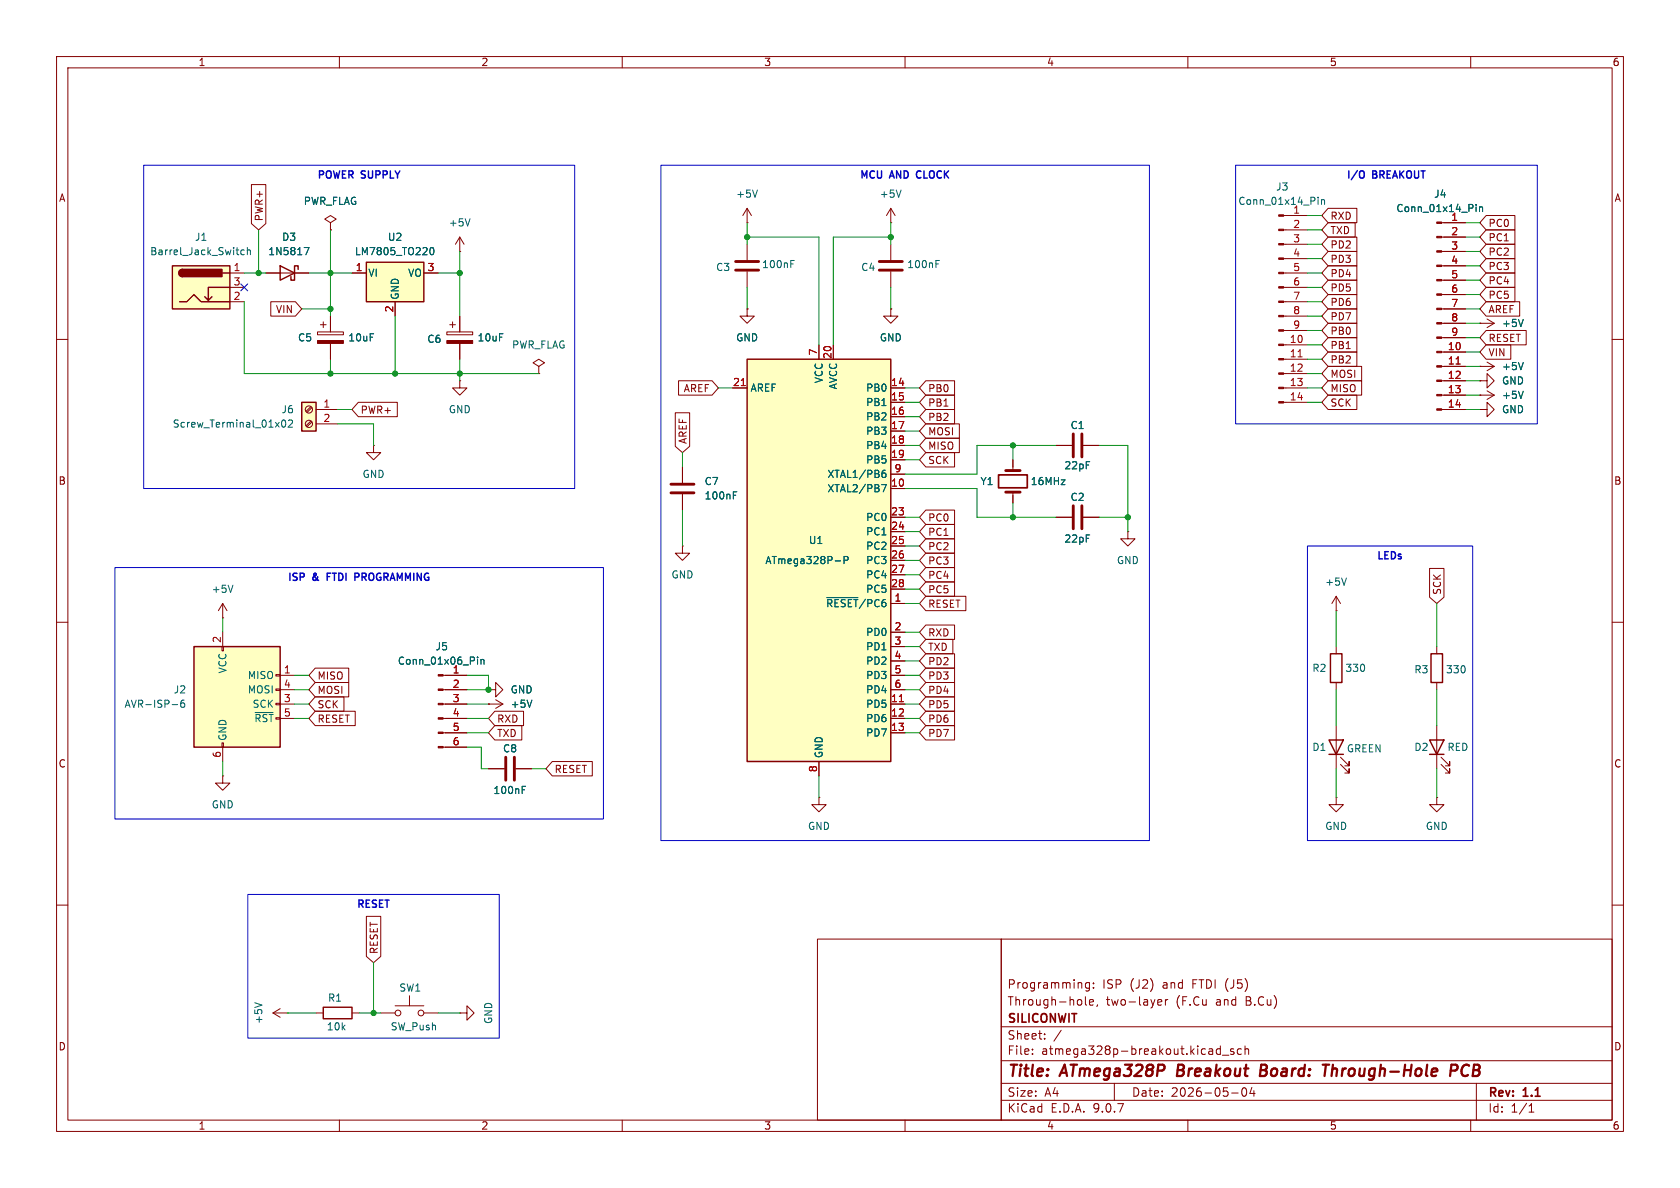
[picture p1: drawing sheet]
<svg xmlns="http://www.w3.org/2000/svg" width="297mm" height="210mm" viewBox="0 0 297 210" stroke-linecap="round" stroke-linejoin="round" font-family="sans-serif">
<g fill="none" stroke="#840000" stroke-width=".18">
<path d="M10 10h277v190h-277zM12 12h273v186h-273zM60 10v2M110 10v2M160 10v2M210 10v2M260 10v2M10 60h2M285 60h2M10 110h2M39.4 109.2h.1M39.4 106.7l-.8 1.3"/>
<path d="M39.4 106.7l.7 1.3M39.4 106.7v2.5M285 110h2M10 160h2M144.5 166h32.5v32h-32.5zM177 166h108v32h-108zM191.9 176.2v1.3l.2 .2M192.6 177.2l.7-.1-.1-.3-.4-.1-.2 .2 .1 .7h.5M192.6 173.7v1.2l-.3 .3-.3-.1M192.6 173.8l-.4-.1-.3 .3v.4l.1 .2h.6M193.3 174.6v.1M193.3 173.8v.1"/>
<path d="M194 177.6l-.1 .3M204.7 177.5l.2 .2 .4-.1M204.7 176.9l.2-.2h.3l.2 .2v.2l-.7 .1M206 176.7v1M206.5 176.7l-.3 .1-.2 .2M285 160h2M60 198v2M110 198v2M160 198v2M177 194.5h108M177 191.5h108M177 187.5h108"/>
<path d="M177 181.5h108M182.5 186.3v.1M182.5 185.5v.1M184.7 183.6v.1M184.7 182.8v.1M187.6 182.1l-1.3 2M197 191.5v3M210 198v2M215.7 184.9v1.5M215.7 185.5l-.4-.1-.3 .3v.4l.2 .2h.5M216.1 186.5h1.1M217.7 193.2h1.2"/>
<path d="M218.1 185.5l-.4-.1-.2 .2 .1 .2 .5 .2v.3h-.6M219.5 185.5l-.5-.1-.3 .3v.4l.2 .2h.6M219.7 192.4l.2-.1a.81 .81 0 0 1 .6 .6 .81 .81 0 0 1-.3 .8l-.2 .1a.81 .81 0 0 1-.3-1.4zM220.1 185.5l.2-.1 .4 .1v.9M220.1 184.9v1.5M221.3 192.2l-.3 1.1h.9M221.7 192.8v1M260 198v2M261 191.5v6.5M270.3 196.6h.9M270.3 195.5l.4-.4v1.5"/>
</g>
<path d="M208.3 188.2l-.2 2h.7M222.9 189.2h.6M223.5 189.2l.3 .1M223.6 188.2h-.6l-.3 2 1-.1M223.7 189.1l-.2 .1M233.8 188.2h1.2M234.4 188.2l-.2 2M235.6 188.2l-.2 2M235.8 188.9l-.3 .2M256.5 189.3h.7a.55 .55 0 0 0 .5-.5 .55 .55 0 0 0-.3-.6h-.8l-.3 2M258.9 188.3a1.11 1.11 0 0 0 0 1.9" fill="none" stroke="#840000" stroke-width=".4"/>
<path d="M41.2 103.4l-.4 1.3" fill="none" stroke="#006464" stroke-width=".18"/>
<path d="M132.1 63.5h25.4v71.1h-25.4z" fill="#ffffc2"/>
<path d="M49.5 47l2.6 1.3-2.6 1.2zM52.7 47.6v-.6h-.6v2.5h-.7v-.6M132.1 63.5h25.4v71.1h-25.4z" fill="none" stroke="#840000" stroke-width=".25"/>
<g fill="none" stroke="#840000" stroke-width=".18">
<path d="M226.9 38.1h4.2M47 48.3h7.6M56.1 58.7h4.6v.5h-4.6zM56.6 57.4h1.1M57.1 56.9v1M58.4 55.9v2.8M157.5 43.2v2.8M157.5 48v2.8M226.9 40.6h4.2M226.9 43.2h4.2M226.9 45.7h4.2M226.9 48.3h4.2"/>
<path d="M226.9 50.8h4.2M226.9 53.3h4.2M226.9 55.9h4.2M226.9 58.4h4.2M261.6 57.2h.1M261.6 57.2h2.6M262.9 56.4l1.3 .8M264.2 57.2l-1.3 .7M58.4 60.7v2.8M81.3 67.3v1.3h1.2l-1.2 1.3-1.3-1.3h1.3M81.3 67.3h.1M129.5 68.6h2.6"/>
<path d="M144.8 61v2.5M147.3 61v2.5M157.5 68.6h2.5M157.5 71.1h2.5M157.5 73.7h2.5M157.5 76.2h2.5M157.5 78.7h2.5M186.7 78.7h2.8M191.5 78.7h2.8M226.9 68.6h4.2M226.9 71.1h4.2M226.9 61h4.2"/>
<path d="M226.9 63.5h4.2M226.9 66h4.2M261.6 72.4h1.3v-1.3l1.3 1.3-1.3 1.3v-1.3M261.6 72.4h.1M261.6 64.8h.1M261.6 67.3h1.3v-1.3l1.3 1.3-1.3 1.3v-1.3M261.6 67.3h.1M261.6 69.9h.1M261.6 64.8h2.6M261.6 69.9h2.6M262.9 64l1.3 .8M262.9 69.1l1.3 .8"/>
<path d="M264.2 64.8l-1.3 .7M264.2 69.9l-1.3 .7M157.5 81.3h2.5M157.5 83.8h2.5M157.5 86.4h2.5M157.5 91.4h2.5M157.5 94h2.5M157.5 96.5h2.5M157.5 99.1h2.5M179.1 81.3v1.9M179.1 87v1.9M78.3 119.4h4.2"/>
<path d="M157.5 101.6h2.5M157.5 104.1h2.5M157.5 106.7h2.5M157.5 111.8h2.5M157.5 114.3h2.5M157.5 116.8h2.5M157.5 119.4h2.5M78.3 121.9h4.2M78.3 124.5h4.2M78.3 127h4.2M78.3 129.5h4.2M78.3 132.1h4.2"/>
<path d="M86.4 124.5h.1M86.4 121.9h1.2v-1.2l1.3 1.2-1.3 1.3v-1.3M86.4 121.9h.1M86.4 124.5h2.5M86.4 135.9h2.8M87.6 123.7l1.3 .8M88.9 124.5l-1.3 .7M91.2 135.9h2.8M144.8 134.6v2.6M157.5 121.9h2.5M157.5 124.5h2.5M157.5 127h2.5"/>
<path d="M157.5 129.5h2.5"/>
</g>
<path d="M131.1 68.2h.7M229.5 63.1h.7M159 124h.7" fill="none" stroke="#a90000" stroke-width=".18"/>
<g fill="none" stroke="#006464" stroke-width=".18">
<path d="M233 34.9v.1M233 35.3v.8M233.6 35.3v.8M233.6 35.4l.2-.1 .3 .1 .1 .7M53.8 43.8h.8l-.5 1.2M165.5 46.7h.4M165.5 46h.6M269.3 56.5l-.4 1.2M269.3 64.1l-.4 1.2M269.3 69.2l-.4 1.2M147.6 99.2h1M149.2 99h.6l.1-.2v-.3l-.7-.1v1.2"/>
<path d="M155.8 85.7h.9l-.6 1.2M156 83.7l.4-.1 .2 .3-.1 .4-.4 .1-.1-.1M156.5 83.1l-.4 .1-.1 .2M84.4 116.1v.2M84.4 116.6v.8M85 116.6v.8M85 116.7l.2-.1h.3l.1 .8M146.2 105.6h5.5M92.3 139.6h.4M92.3 139h.6M94 123.8l-.4 1.2"/>
</g>
<path d="M155.4 46.2h4.1M155.4 47.8h4.1M189.7 76.7v4.1M191.3 76.7v4.1M177.8 87h2.5M177.8 83.2h2.5M89.4 133.9v4M90.9 133.9v4" fill="none" stroke="#840000" stroke-width=".51"/>
<g fill="#840000" stroke="#840000" stroke-width=".18">
<path d="M226.1 38h.8v.2h-.8z"/>
<path d="M226.1 40.5h.8v.3h-.8z"/>
<path d="M226.1 43.1h.8v.2h-.8z"/>
<path d="M226.1 45.6h.8v.2h-.8z"/>
<path d="M226.1 48.1h.8v.3h-.8z"/>
<path d="M226.1 50.7h.8v.2h-.8z"/>
<path d="M226.1 53.2h.8v.3h-.8z"/>
<path d="M226.1 55.8h.8v.2h-.8z"/>
<path d="M226.1 58.3h.8v.2h-.8z"/>
<path d="M226.1 60.8h.8v.3h-.8z"/>
<path d="M226.1 63.4h.8v.2h-.8z"/>
<path d="M226.1 65.9h.8v.3h-.8z"/>
<path d="M226.1 68.5h.8v.2h-.8z"/>
<path d="M226.1 71h.8v.2h-.8z"/>
<path d="M56.1 60.2h4.6v.5h-4.6z"/>
<path d="M77.5 119.3h.8v.2h-.8z"/>
<path d="M77.5 121.8h.8v.2h-.8z"/>
<path d="M77.5 124.3h.8v.3h-.8z"/>
<path d="M77.5 126.9h.8v.2h-.8z"/>
<path d="M77.5 129.4h.8v.3h-.8z"/>
<path d="M77.5 132h.8v.2h-.8z"/>
</g>
<path d="M176.5 83.9h5.1v2.3h-5.1z" fill="none" stroke="#840000" stroke-width=".3"/>
<path d="M34.3 114.3h15.2v17.8h-15.2z" fill="#ffffc2"/>
<g fill="none" stroke="#840000" stroke-width=".18">
<path d="M58.4 39.4l1-.7-1-.6-1 .6 1 .7v1.2M254.9 39.4h4.2M58.4 40.6h.1M81.3 44.5h.1M81.3 41.9l-.8 1.3M81.3 41.9l.7 1.3M81.3 41.9v2.6M254.9 41.9h4.2M254.9 44.5h4.2M254.9 47h4.2M254.9 49.5h4.2M254.9 52.1h4.2"/>
<path d="M254.9 54.6h4.2M254.9 57.2h4.2M254.9 59.7h4.2M66 78.7v1.3h1.3l-1.3 1.3-1.2-1.3h1.2M66 78.7h.1M254.9 62.2h4.2M254.9 64.8h4.2M254.9 67.3h4.2M254.9 69.9h4.2M254.9 72.4h4.2M120.6 96.5v1.3h1.3l-1.3 1.3-1.2-1.3h1.2M120.6 96.5h.1"/>
<path d="M120.6 82.6v2.7M120.6 87.4v2.8M186.7 91.4h2.8M191.5 91.4h2.8M39.2 114.3h.3v.8h-.3zM39.4 111.8v2.5M48.8 119.3h.7v.2h-.7zM49.5 119.4h2.6M236.2 108h.1M236.2 105.4v2.6M236.2 114.3v1.3M236.2 105.4l-.7 1.3"/>
<path d="M236.2 105.4l.8 1.3M254 114.3v1.3M39.2 131.3h.3v.8h-.3zM39.4 137.2v1.2h1.2l-1.2 1.3-1.3-1.3h1.3M39.4 137.2h.1M39.4 132.1v2.5M48.8 121.8h.7v.2h-.7zM48.8 124.3h.7v.3h-.7zM49.5 121.9h2.6M49.5 124.5h2.6M49.5 127h2.6M236.2 120.7v1.2"/>
<path d="M236.2 128.3v7.6M237 135.1l1.5 1.6v-.8v.8h-.8M237 133.9l1.5 1.5v-.8v.8h-.8M254 120.7v1.2M254 128.3v7.6M254.8 135.1l1.5 1.6v-.8v.8h-.8M254.8 133.9l1.5 1.5v-.8v.8h-.8M144.8 141v1.2h1.2l-1.2 1.3-1.3-1.3h1.3M144.8 141h.1M236.2 141v1.2h1.3l-1.3 1.3-1.3-1.3h1.3M236.2 141h.1M254 141v1.2h1.3l-1.3 1.3-1.3-1.3h1.3"/>
<path d="M254 141h.1M48.3 179.1h2.5M48.3 179.1l1.2 .7M49.5 178.3l-1.2 .8M50.8 179.1h.1M55.9 179.1h1.2M62.2 179.1h1.3M67.3 179.1h2.5M69.8 177.8h5.1M72.4 176v1.8M74.9 179.1h2.6M81.3 179.1h1.2v1.2l1.3-1.2-1.3-1.3v1.3"/>
<path d="M81.3 179.1h.1"/>
<circle cx="70.4" cy="179.1" r=".51"/>
<circle cx="74.4" cy="179.1" r=".51"/>
</g>
<path d="M34.3 114.3h15.2v17.8h-15.2zM235.2 115.6h2v5.1h-2zM253 115.6h2v5.1h-2zM234.9 130.8h2.6l-1.3 2.6zM234.9 133.4h2.6M252.7 130.8h2.6l-1.3 2.6zM252.7 133.4h2.6M57.1 178.1h5.1v2h-5.1z" fill="none" stroke="#840000" stroke-width=".25"/>
<path d="M83.1 38.7l-.4 1.2M261 36.1v.2M261 36.6v.8M261.6 36.6v.8M261.6 36.7l.1-.1h.3l.1 .8M129.7 87.5h.4M129.7 86.9h.6M238 102.2l-.4 1.2M30.4 124.6h1M32.5 123.8h-.3a.86 .86 0 0 0 0 1.2l.4-.1 .1-.4-.3-.2h-.2l-.3 .2M45.1 126h3.2M45 177.3l1.3 .4" fill="none" stroke="#006464" stroke-width=".18"/>
<path d="M118.6 85.6h4.1M118.6 87.1h4.1M189.7 89.4v4.1M191.3 89.4v4.1" fill="none" stroke="#840000" stroke-width=".51"/>
<g fill="#840000" stroke="#840000" stroke-width=".18">
<path d="M254 39.2h.9v.3h-.9z"/>
<path d="M254 41.8h.9v.2h-.9z"/>
<path d="M254 44.3h.9v.3h-.9z"/>
<path d="M254 46.9h.9v.2h-.9z"/>
<path d="M254 49.4h.9v.3h-.9z"/>
<path d="M254 51.9h.9v.3h-.9z"/>
<path d="M254 54.5h.9v.2h-.9z"/>
<path d="M254 57h.9v.3h-.9z"/>
<path d="M254 59.6h.9v.2h-.9z"/>
<path d="M254 62.1h.9v.3h-.9z"/>
<path d="M254 64.6h.9v.3h-.9z"/>
<path d="M254 67.2h.9v.2h-.9z"/>
<path d="M254 69.7h.9v.3h-.9z"/>
<path d="M254 72.3h.9v.2h-.9z"/>
</g>
<path d="M257.4 64.4h.7" fill="none" stroke="#a90000" stroke-width=".18"/>
<path d="M30.5 47h10.1v7.6h-10.1z" fill="#ffffc2"/>
<path d="M30.5 47h10.1v7.6h-10.1zM31.7 53.3h1.3l1.3-1.2 1.3 1.2h5M32.3 47.6a.64 .64 0 0 0-.7 .7 .64 .64 0 0 0 .7 .6M37.5 52.5l-.7 .6M39.4 48.3h1.2M40.6 50.8h-3.8v2.3l-.6-.6" fill="none" stroke="#840000" stroke-width=".25"/>
<g fill="#840000" stroke="#840000" stroke-width=".25">
<path d="M31.8 47.8l.5-.2v1.3a.63 .63 0 0 1-.6-.4 .63 .63 0 0 1 .1-.7z"/>
<path d="M32.3 47.6h6.9v1.3h-6.9z"/>
</g>
<path d="M157.5 39.4h.1M157.5 36.8l-.8 1.3M157.5 36.8l.7 1.3M157.5 36.8v2.6M40.6 48.3h2.6M40.6 50.8h2.6M40.6 53.3h2.6M199.4 94v1.3h1.3l-1.3 1.2-1.3-1.2h1.3M199.4 94h.1" fill="none" stroke="#840000" stroke-width=".18"/>
<path d="M159.3 33.6l-.4 1.3M43.2 44.2h-.4l-.2 .2 .1 .6h.5M43.7 44.3l.2-.1h.3l.1 .8M43.7 43.8v1.2" fill="none" stroke="#006464" stroke-width=".18"/>
<path d="M53.3 71.1h2.6v5.1h-2.6z" fill="#ffffc2"/>
<path d="M53.3 71.1h2.6v5.1h-2.6z" fill="none" stroke="#840000" stroke-width=".25"/>
<g fill="none" stroke="#840000" stroke-width=".18">
<path d="M55 71.9l-.9 .8M55 74.4l-.9 .9M55.1 72.1l-.8 .8M55.1 74.6l-.8 .8M55.9 72.4h3.8M55.9 74.9h3.8"/>
<circle cx="54.6" cy="72.4" r=".63"/>
<circle cx="54.6" cy="74.9" r=".63"/>
</g>
<path d="M49.9 74.4l.2-.2a.68 .68 0 0 1 .4 .7 .68 .68 0 0 1-.4 .6l-.2-.1-.1-.4zM51 74.4l.5-.2 .2 .4-.8 .9h.8" fill="none" stroke="#006464" stroke-width=".18"/>
<path d="M64.8 46.4h10.1v6.9h-10.1z" fill="#ffffc2"/>
<path d="M64.8 46.4h10.1v6.9h-10.1z" fill="none" stroke="#840000" stroke-width=".25"/>
<g fill="none" stroke="#840000" stroke-width=".18">
<path d="M44.4 32.6h2.6v6.9l-1.3 1.1-1.3-1.1zM132.1 39.4h.1M132.1 36.8l-.8 1.3M132.1 36.8l.7 1.3M132.1 36.8v2.6M234.8 39.4h4.8v2.5h-4.8l-1.1-1.3zM234.8 36.8h5.1v2.6h-5.1l-1.1-1.3zM255.3 39.4h3.8M262.7 38.1h5.1v2.5h-5.1l-1.1-1.2zM47 48.3h2.5M47.9 53.3h4.3l1.1 1.3-1.1 1.3h-4.3zM52.1 48.3h2.5"/>
<path d="M58.4 40.6h.1M58.4 55.9v2.8M62.2 48.3h2.6M69.8 53.3v2.6M74.9 48.3h2.6M79 58.7h4.6v.5h-4.6zM79.5 57.4h1M80 56.9v1M81.3 55.9v2.8M132.1 54.6v1.3h1.2l-1.2 1.3-1.3-1.3h1.3M132.1 54.6h.1M132.1 43.2v2.8"/>
<path d="M132.1 48v2.8M157.5 54.6v1.3h1.2l-1.2 1.3-1.3-1.3h1.3M157.5 54.6h.1M234.8 59.7h5.1v2.5h-5.1l-1.1-1.2zM234.8 49.5h5.1v2.6h-5.1l-1.1-1.3zM234.8 57.1h5.1v2.6h-5.1l-1.1-1.3zM234.8 52.1h5.1v2.5h-5.1l-1.1-1.3zM234.8 54.6h5.1v2.6h-5.1l-1.1-1.3zM234.8 41.9h5.1v2.6h-5.1l-1.1-1.3zM234.8 44.4h5.1v2.6h-5.1l-1.1-1.3zM234.8 47h5.1v2.5h-5.1l-1.1-1.2zM255.3 41.9h3.8"/>
<path d="M255.3 44.5h3.8M255.3 47h3.8M255.3 49.5h3.8M255.3 52.1h3.8M255.3 54.6h3.8M255.3 57.2h3.8M255.3 59.7h3.8M261.6 57.2h.1M262.7 53.3h6v2.6h-6l-1.1-1.3zM262.7 45.7h5.1v2.6h-5.1l-1.1-1.3zM262.7 50.8h5.1v2.5h-5.1l-1.1-1.2zM262.7 43.2h5.1v2.5h-5.1l-1.1-1.2z"/>
<path d="M262.7 40.6h5.1v2.6h-5.1l-1.1-1.3zM262.7 58.4h7.1v2.6h-7.1l-1.1-1.3zM262.7 48.3h5.1v2.5h-5.1l-1.1-1.3zM58.4 60.7v2.8M63.3 71.1h6.9v2.6h-6.9l-1.1-1.3zM81.3 60.7v2.8M95.2 64.8l1.1-.7-1.1-.6-1 .6 1 .7v1.2M95.2 66h.1M119.4 73h2.5v5.9l-1.3 1.1-1.2-1.1zM120 67.3h5.9l1.1 1.3-1.1 1.3h-5.9zM129.5 68.6h2.6M144.8 61v2.5"/>
<path d="M147.3 61v2.5M157.5 68.6h2.5M157.5 71.1h2.5M157.5 73.7h2.5M157.5 76.2h2.5M157.5 78.7h2.5M163.7 67.3h5.1v2.6h-5.1l-1.1-1.3zM163.7 77.5h5.9v2.5h-5.9l-1.1-1.3zM163.7 74.9h5.9v2.6h-5.9l-1.1-1.3zM163.7 69.8h5.1v2.6h-5.1l-1.1-1.3zM163.7 72.4h5.1v2.5h-5.1l-1.1-1.2zM186.7 78.7h2.8"/>
<path d="M191.5 78.7h2.8M234.8 69.8h5.1v2.6h-5.1l-1.1-1.3zM234.8 67.3h5.9v2.6h-5.9l-1.1-1.3zM234.8 64.8h5.9v2.5h-5.9l-1.1-1.3zM234.8 62.2h5.1v2.6h-5.1l-1.1-1.3zM255.3 62.2h3.8M255.3 64.8h3.8M255.3 67.3h3.8M255.3 69.9h3.8M255.3 72.4h3.8M261.6 69.9h.1M261.6 67.3h.1"/>
<path d="M261.6 64.8h.1M261.6 72.4h.1M262.7 61h4.4v2.5h-4.4l-1.1-1.3zM120.6 82.6v2.7M120.6 87.4v2.8M157.5 81.3h2.5M157.5 83.8h2.5M157.5 86.4h2.5M157.5 91.4h2.5M157.5 94h2.5M157.5 96.5h2.5M157.5 99.1h2.5"/>
<path d="M163.7 97.8h5.1v2.5h-5.1l-1.1-1.2zM163.7 90.2h5.1v2.5h-5.1l-1.1-1.3zM163.7 80h5.1v2.6h-5.1l-1.1-1.3zM163.7 92.7h5.1v2.6h-5.1l-1.1-1.3zM163.7 95.2h5.1v2.6h-5.1l-1.1-1.3zM179.1 81.3v1.3M179.1 87.6v1.3M186.7 91.4h2.8M191.5 91.4h2.8M55.7 118.1h6v2.6h-6l-1.1-1.3zM78.7 119.4h3.8M157.5 101.6h2.5"/>
<path d="M157.5 104.1h2.5M157.5 106.7h2.5M157.5 111.8h2.5M157.5 114.3h2.5M157.5 116.8h2.5M157.5 119.4h2.5M163.7 100.3h5.1v2.6h-5.1l-1.1-1.3zM163.7 102.9h5.1v2.5h-5.1l-1.1-1.3zM163.7 115.6h5.1v2.5h-5.1l-1.1-1.3zM163.7 110.5h5.1v2.5h-5.1l-1.1-1.2zM163.7 113h4.8v2.6h-4.8l-1.1-1.3zM163.7 118.1h5.1v2.6h-5.1l-1.1-1.3z"/>
<path d="M163.7 105.4h7.1v2.6h-7.1l-1.1-1.3zM252.7 100.5h2.6v5.1l-1.3 1.1-1.3-1.1zM55.7 120.6h6v2.6h-6l-1.1-1.3zM55.7 123.2h5.1v2.5h-5.1l-1.1-1.2zM55.7 125.7h7.1v2.6h-7.1l-1.1-1.3zM78.7 121.9h3.8M78.7 124.5h3.8M78.7 127h3.8M78.7 129.5h3.8M78.7 132.1h3.8M86.4 121.9h.1M86.4 124.5h.1"/>
<path d="M86.4 135.9h2.8M87.5 128.3h4.8v2.5h-4.8l-1.1-1.3zM87.5 125.7h5.1v2.6h-5.1l-1.1-1.3zM91.2 135.9h2.8M97.6 134.6h7.1v2.6h-7.1l-1.1-1.3zM144.8 134.6v2.6M157.5 121.9h2.5M157.5 124.5h2.5M157.5 127h2.5M157.5 129.5h2.5M163.7 120.6h5.1v2.6h-5.1l-1.1-1.3zM163.7 125.7h5.1v2.6h-5.1l-1.1-1.3z"/>
<path d="M163.7 128.3h5.1v2.5h-5.1l-1.1-1.3zM163.7 123.2h5.1v2.5h-5.1l-1.1-1.2zM64.8 162h2.5v7.1l-1.3 1.1-1.2-1.1z"/>
</g>
<g fill="none" stroke="#006464" stroke-width=".18">
<path d="M133.9 33.6l-.4 1.3M261 36.1v.2M261 36.6v.8M261.6 36.6v.8M261.6 36.7l.1-.1h.3l.1 .8M53.8 43.8h.8l-.5 1.2M76.2 43.8h.1a.68 .68 0 0 1 .4 .6 .68 .68 0 0 1-.4 .6 .84 .84 0 0 1-.1-1.2zM139.8 46.7h.4M139.8 46h.6M269.3 56.5l-.4 1.2M269.3 69.2l-.4 1.2M269.3 64.1l-.4 1.2"/>
<path d="M129.7 87.5h.4M129.7 86.9h.6M147.6 99.2h1M149.2 99h.6l.1-.2v-.3l-.7-.1v1.2M155.8 85.7h.9l-.6 1.2M156 83.7l.4-.1 .2 .3-.1 .4-.4 .1-.1-.1M156.5 83.1l-.4 .1-.1 .2M84.4 116.1v.2M84.4 116.6v.8M85 116.6v.8M85 116.7l.2-.1h.3l.1 .8M146.2 105.6h5.5"/>
<path d="M92.3 139.6h.4M92.3 139h.6M94 123.8l-.4 1.2"/>
</g>
<path d="M79 60.2h4.6v.5h-4.6z" fill="#840000" stroke="#840000" stroke-width=".18"/>
<path d="M130 46.2h4.1M130 47.8h4.1" fill="none" stroke="#840000" stroke-width=".51"/>
<g fill="none" stroke="#009600" stroke-width=".18">
<path d="M132.1 39.4v3.8M157.5 39.4v3.8M231.1 38.1h2.6M259.1 39.4h2.5M43.2 53.3v12.7h52M43.2 48.3h3.8M45.7 40.6v7.7M53.3 54.6h5.1M54.6 48.3h7.6M58.4 40.6v15.3M69.8 55.9v10.1M77.5 48.3h3.8"/>
<path d="M81.3 44.5v11.4M132.1 41.9h12.7v19.1M132.1 50.8v3.8M157.5 50.8v3.8M157.5 41.9h-10.2v19.1M231.1 48.3h2.6M231.1 50.8h2.6M231.1 58.4h2.6M231.1 55.9h2.6M231.1 53.3h2.6M231.1 45.7h2.6M231.1 43.2h2.6"/>
<path d="M231.1 40.6h2.6M259.1 54.6h2.5M259.1 41.9h2.5M259.1 52.1h2.5M259.1 57.2h2.5M259.1 49.5h2.5M259.1 59.7h2.5M259.1 44.5h2.5M259.1 47h2.5M58.4 63.5v2.5M59.7 74.9h6.3v3.8M59.7 72.4h2.5"/>
<path d="M81.3 63.5v3.8M127 68.6h2.5M160 78.7h2.6M160 71.1h2.6M160 73.7h2.6M160 68.6h2.6M160 76.2h2.6M179.1 78.7v2.6M186.7 78.7h-14v5.1h-12.7M194.3 78.7h5.1v15.3M231.1 66h2.6M231.1 63.5h2.6"/>
<path d="M231.1 71.1h2.6M231.1 68.6h2.6M231.1 61h2.6M259.1 72.4h2.5M259.1 64.8h2.5M259.1 67.3h2.5M259.1 69.9h2.5M259.1 62.2h2.5M120.6 80v2.6M120.6 90.2v6.3M160 86.4h12.7v5h14M160 91.4h2.6"/>
<path d="M160 96.5h2.6M160 99.1h2.6M160 81.3h2.6M160 94h2.6M179.1 88.9v2.5M194.3 91.4h5.1M39.4 109.2v2.6M52.1 119.4h2.5M82.5 119.4h3.9v2.5h-3.9M160 119.4h2.6M160 111.8h2.6M160 114.3h2.6"/>
<path d="M160 116.8h2.6M160 106.7h2.6M160 104.1h2.6M160 101.6h2.6M236.2 108v6.3M254 106.7v7.6M39.4 134.6v2.6M52.1 121.9h2.5M52.1 127h2.5M52.1 124.5h2.5M82.5 127h3.9M82.5 124.5h3.9"/>
<path d="M82.5 132.1h2.6v3.8h1.3M82.5 129.5h3.9M94 135.9h2.5M144.8 137.2v3.8M160 121.9h2.6M160 127h2.6M160 124.5h2.6M160 129.5h2.6M236.2 121.9v6.4M236.2 135.9v5.1M254 121.9v6.4M254 135.9v5.1"/>
<path d="M50.8 179.1h5.1M63.5 179.1h3.8M66 170.2v8.9M77.5 179.1h3.8"/>
</g>
<path d="M42.6 50.2l1.2 1.2M43.8 50.2l-1.2 1.2" fill="none" stroke="#000084" stroke-width=".18"/>
<path d="M25.4 29.2h76.2v57.2h-76.2zM116.8 29.2h86.4v119.4h-86.4zM218.4 29.2h53.4v45.7h-53.4zM231.1 96.5h29.2v52.1h-29.2zM20.3 100.3h86.4v44.5h-86.4zM43.8 158.1h44.5v25.4h-44.5z" fill="none" stroke="#0000c2" stroke-width=".18"/>
<g fill="none" stroke="#0000c2" stroke-width=".25">
<path d="M57.1 30.3l-.6-.1v1.3M57.8 30.4l.2-.2 .5 .2M59 30.2l.3 1.3M60.1 30.2l-.3 1.3M61.1 30.2h-.6v1.3M62.4 30.3l-.7-.1v1.3M64.6 30.3l-.5-.1-.2 .1M65.1 30.2v1M65.9 30.2v1M67.1 30.3l-.6-.1v1.3M68.4 30.3l-.7-.1v1.3M69 30.2v1.3"/>
<path d="M69.8 30.2l.5 .7 .4-.7M152.4 31.5v-1.3l.4 .9 .4-.9v1.3M154.6 30.3l-.4-.1-.3 .2M155.1 30.2v1M155.8 30.2v1M157.2 31.5l.5-1.3 .4 1.3M159.2 30.2v1.3l-.7-1.3v1.3M160.4 30.4l-.6-.2v1.3M162.8 30.3l-.4-.1-.3 .2M163.3 30.2v1.3M164.4 30.4l.2-.2 .5 .2M166.4 30.3l-.3-.1-.3 .2"/>
<path d="M167 30.2v1.3M167.7 30.2l-.7 .7M238.5 30.2v1.3M240 30.1l-1.1 1.7M240.4 30.4l.2-.2a.43 .43 0 0 1 .6 .4v.5a.43 .43 0 0 1-.6 .4M243.3 30.3l-.6-.1v1.3M244.6 30.3l-.6-.1v1.3M245.8 30.2h-.6v1.3M246.2 31.5l.4-1.3 .4 1.3M247.5 30.2v1.3M248.2 30.2l-.7 .7M248.7 30.4l.3-.2 .5 .2"/>
<path d="M250.1 30.2v1M250.8 30.2v1M251.2 30.2h.7M251.6 30.2v1.3M243.8 97.5v1.3M245.4 97.5h-.6v1.3M246.6 97.7l-.6-.2v1.3M51.3 101.3v1.3M52.5 101.4l-.5-.1-.1 .2M53.7 101.5l-.6-.2v1.3M55.5 101.5l.2-.2 .2 .2M58.5 101.3h-.7v1.3"/>
<path d="M58.8 101.3h.7M59.1 101.3v1.3M60.5 101.5l-.6-.2v1.3M61.2 101.3v1.3M62.7 102h.5M63.4 101.5l-.7-.2v1.3M64.7 101.5l-.7-.2v1.3M65.3 101.5l.2-.2 .5 .2M67.3 101.4l-.3-.1-.3 .2M68.5 101.5l-.6-.2v1.3M69 102.6l.4-1.3 .4 1.3M70.2 102.6v-1.3l.5 .9 .4-.9v1.3"/>
<path d="M71.7 102.6v-1.3l.4 .9 .4-.9v1.3M73.1 101.3v1.3M74.5 101.3v1.3l-.7-1.3v1.3M75.7 101.4l-.3-.1-.3 .2M64.1 159.2l-.6-.1v1.3M65.3 159.1h-.6v1.3M66.6 159.2l-.5-.1-.2 .1M67.7 159.1h-.6v1.3M68.1 159.1h.7M68.4 159.1v1.3"/>
</g>
<path d="M131.1 68.2h.7M257.4 64.4h.7M159 124h.7" fill="none" stroke="#a90000" stroke-width=".18"/>
<g fill="#009600" stroke="#009600" stroke-width=".18">
<circle cx="199.4" cy="91.4" r=".46"/>
<circle cx="179.1" cy="78.7" r=".46"/>
<circle cx="179.1" cy="91.4" r=".46"/>
<circle cx="157.5" cy="41.9" r=".46"/>
<circle cx="132.1" cy="41.9" r=".46"/>
<circle cx="45.7" cy="48.3" r=".46"/>
<circle cx="58.4" cy="54.6" r=".46"/>
<circle cx="58.4" cy="48.3" r=".46"/>
<circle cx="66" cy="179.1" r=".46"/>
<circle cx="86.4" cy="121.9" r=".46"/>
<circle cx="69.8" cy="66" r=".46"/>
<circle cx="58.4" cy="66" r=".46"/>
<circle cx="81.3" cy="48.3" r=".46"/>
<circle cx="81.3" cy="66" r=".46"/>
</g>
<g font-size="2.8" fill="#840000">
<text x="178" y="190.9">Title:</text>
<text x="187.7" y="190.9">ATmega328P</text>
<text x="208.9" y="190.9">Breakout</text>
<text x="224.4" y="190.9">Board:</text>
<text x="236.3" y="190.9">Through-Hole</text>
<text x="259.6" y="190.9">PCB</text>
</g>
<g font-size="2.1" fill="#840000">
<text x="178" y="178">Through-hole,</text>
<text x="178" y="175">Programming:</text>
<text x="194.9" y="175">ISP</text>
<text x="195.5" y="178">two-layer</text>
<text x="199.8" y="175">(J2)</text>
<text x="205.7" y="175">and</text>
<text x="208" y="178">(F.Cu</text>
<text x="211.1" y="175">FTDI (J5)</text>
<text x="215.1" y="178">and</text>
<text x="220.5" y="178">B.Cu)</text>
<text x="178" y="184">Sheet:</text>
<text x="178" y="181.2">SILICONWIT</text>
<text x="178" y="186.7">File:</text>
<text x="184.1" y="186.7">atmega328p-breakout.kicad_sch</text>
<text x="178" y="196.9">KiCad</text>
<text x="178" y="194.1">Size:</text>
<text x="184.7" y="194.1">A4</text>
<text x="185.7" y="196.9">E.D.A.</text>
<text x="193.3" y="196.9">9.0.7</text>
<text x="200" y="194.1">Date:</text>
<text x="207" y="194.1">2026-05-04</text>
<text x="263" y="194.3">Rev:</text>
<text x="263" y="196.9">Id:</text>
<text x="267.1" y="196.9">1/1</text>
<text x="269.4" y="194.3">1.1</text>
</g>
<g font-size="1.8" fill="#840000">
<text x="35" y="11.9">1</text>
<text x="85" y="11.9">2</text>
<text x="135" y="11.9">3</text>
<text x="185" y="11.9">4</text>
<text x="235" y="11.9">5</text>
<text x="285" y="11.9">6</text>
<text x="10.3" y="35.9">A</text>
<text x="285.3" y="35.9">A</text>
<text x="46.7" y="39.2" transform="rotate(-90 46.7 39.2)">PWR+</text>
<text x="235.1" y="41.6">TXD</text>
<text x="235.1" y="39.1">RXD</text>
<text x="263" y="40.3">PC0</text>
<text x="235.1" y="44.1">PD2</text>
<text x="235.1" y="46.7">PD3</text>
<text x="263" y="47.9">PC3</text>
<text x="263" y="45.4">PC2</text>
<text x="263" y="42.9">PC1</text>
<text x="235.1" y="51.8">PD5</text>
<text x="235.1" y="49.2">PD4</text>
<text x="263" y="53">PC5</text>
<text x="263" y="50.5">PC4</text>
<text x="48.7" y="55.6">VIN</text>
<text x="235.1" y="59.4">PB0</text>
<text x="235.1" y="54.3">PD6</text>
<text x="235.1" y="56.8">PD7</text>
<text x="263" y="55.6">AREF</text>
<text x="235.1" y="61.9">PB1</text>
<text x="235.1" y="64.5">PB2</text>
<text x="263" y="60.6">RESET</text>
<text x="263" y="63.2">VIN</text>
<text x="120.8" y="69.5">AREF</text>
<text x="164" y="69.5">PB0</text>
<text x="235.1" y="69.5">MISO</text>
<text x="235.1" y="67">MOSI</text>
<text x="63.7" y="73.3">PWR+</text>
<text x="164" y="77.2">MOSI</text>
<text x="164" y="72.1">PB1</text>
<text x="164" y="74.6">PB2</text>
<text x="235.1" y="72.1">SCK</text>
<text x="121.6" y="78.6" transform="rotate(-90 121.6 78.6)">AREF</text>
<text x="164" y="79.7">MISO</text>
<text x="164" y="82.2">SCK</text>
<text x="10.3" y="85.9">B</text>
<text x="285.3" y="85.9">B</text>
<text x="164" y="92.4">PC0</text>
<text x="164" y="94.9">PC1</text>
<text x="164" y="100">PC3</text>
<text x="164" y="97.5">PC2</text>
<text x="164" y="102.6">PC4</text>
<text x="164" y="105.1">PC5</text>
<text x="164" y="107.6">RESET</text>
<text x="255" y="105.3" transform="rotate(-90 255 105.3)">SCK</text>
<text x="164" y="112.7">RXD</text>
<text x="164" y="117.8">PD2</text>
<text x="164" y="115.3">TXD</text>
<text x="56" y="122.9">MOSI</text>
<text x="56" y="120.3">MISO</text>
<text x="56" y="125.4">SCK</text>
<text x="164" y="122.9">PD4</text>
<text x="164" y="120.3">PD3</text>
<text x="164" y="125.4">PD5</text>
<text x="56" y="128">RESET</text>
<text x="87.8" y="130.5">TXD</text>
<text x="87.8" y="128">RXD</text>
<text x="164" y="128">PD6</text>
<text x="164" y="130.5">PD7</text>
<text x="10.3" y="135.9">C</text>
<text x="97.9" y="136.8">RESET</text>
<text x="285.3" y="135.9">C</text>
<text x="67" y="168.8" transform="rotate(-90 67 168.8)">RESET</text>
<text x="10.3" y="185.9">D</text>
<text x="285.3" y="185.9">D</text>
<text x="35" y="199.9">1</text>
<text x="85" y="199.9">2</text>
<text x="135" y="199.9">3</text>
<text x="185" y="199.9">4</text>
<text x="235" y="199.9">5</text>
<text x="285" y="199.9">6</text>
</g>
<g font-size="1.8" fill="#0000c2">
<text x="55.9" y="32.2">POWER</text>
<text x="63.9" y="32.2">SUPPLY</text>
<text x="151.8" y="32.2">MCU</text>
<text x="157.4" y="32.2">AND</text>
<text x="162.5" y="32.2">CLOCK</text>
<text x="237.9" y="32.2">I/O</text>
<text x="242.6" y="32.2">BREAKOUT</text>
<text x="243.3" y="99.5">LEDs</text>
<text x="50.7" y="103.3">ISP</text>
<text x="55.3" y="103.3">&amp;</text>
<text x="58.3" y="103.3">FTDI</text>
<text x="63.7" y="103.3">PROGRAMMING</text>
<text x="62.9" y="161.1">RESET</text>
</g>
<g font-size="1.8" fill="#006464">
<text x="130" y="35.2">+5V</text>
<text x="155.4" y="35.2">+5V</text>
<text x="225.5" y="33.9">J3</text>
<text x="253.4" y="35.2">J4</text>
<text x="53.6" y="36.4">PWR_FLAG</text>
<text x="79.2" y="40.2">+5V</text>
<text x="218.8" y="36.4">Conn_01x14_Pin</text>
<text x="228.5" y="37.8">1</text>
<text x="246.8" y="37.7">Conn_01x14_Pin</text>
<text x="26.4" y="45.3">Barrel_Jack_Switch</text>
<text x="34.4" y="42.8">J1</text>
<text x="47.3" y="45.3">1N5817</text>
<text x="49.8" y="42.8">D3</text>
<text x="62.6" y="45.3">LM7805_TO220</text>
<text x="68.5" y="42.8">U2</text>
<text x="134.6" y="47.6">100nF</text>
<text x="160.3" y="47.6">100nF</text>
<text x="65" y="49.1">VI</text>
<text x="70.7" y="53.1" transform="rotate(-90 70.7 53.1)">GND</text>
<text x="72.1" y="49.1">VO</text>
<text x="126.5" y="48.1">C3</text>
<text x="152.2" y="48.1">C4</text>
<text x="265.4" y="58">+5V</text>
<text x="52.6" y="60.6">C5</text>
<text x="61.5" y="60.6">10uF</text>
<text x="75.4" y="60.8">C6</text>
<text x="84.3" y="60.6">10uF</text>
<text x="90.4" y="61.8">PWR_FLAG</text>
<text x="130" y="60.6">GND</text>
<text x="155.4" y="60.6">GND</text>
<text x="265.4" y="65.6">+5V</text>
<text x="132.6" y="69.4">AREF</text>
<text x="145.6" y="67.8" transform="rotate(-90 145.6 67.8)">VCC</text>
<text x="148.2" y="68.9" transform="rotate(-90 148.2 68.9)">AVCC</text>
<text x="153" y="69.4">PB0</text>
<text x="153" y="72">PB1</text>
<text x="265.4" y="68.2">GND</text>
<text x="265.4" y="70.7">+5V</text>
<text x="30.4" y="75.8">Screw_Terminal_01x02</text>
<text x="49.7" y="73.3">J6</text>
<text x="79.2" y="73.3">GND</text>
<text x="153" y="74.5">PB2</text>
<text x="153" y="77.1">PB3</text>
<text x="189.2" y="76">C1</text>
<text x="265.4" y="73.3">GND</text>
<text x="153" y="79.6">PB4</text>
<text x="153" y="82.1">PB5</text>
<text x="188.1" y="83.2">22pF</text>
<text x="64" y="84.7">GND</text>
<text x="124.5" y="86">C7</text>
<text x="124.5" y="88.5">100nF</text>
<text x="146.2" y="84.7">XTAL1/PB6</text>
<text x="146.2" y="87.2">XTAL2/PB7</text>
<text x="173.2" y="86">Y1</text>
<text x="182.1" y="86">16MHz</text>
<text x="189.2" y="88.7">C2</text>
<text x="153" y="92.3">PC0</text>
<text x="153" y="94.8">PC1</text>
<text x="135.2" y="99.9">ATmega328P-P</text>
<text x="142.9" y="96.4">U1</text>
<text x="153" y="97.4">PC2</text>
<text x="153" y="99.9">PC3</text>
<text x="188.1" y="96.1">22pF</text>
<text x="197.4" y="99.9">GND</text>
<text x="37.3" y="105">+5V</text>
<text x="118.6" y="102.5">GND</text>
<text x="145.9" y="107.5">~{RESET}/PC6</text>
<text x="153" y="102.5">PC4</text>
<text x="153" y="105">PC5</text>
<text x="234.2" y="103.7">+5V</text>
<text x="153" y="112.6">PD0</text>
<text x="40.2" y="119.1" transform="rotate(-90 40.2 119.1)">VCC</text>
<text x="70.2" y="117.7">Conn_01x06_Pin</text>
<text x="76.9" y="115.2">J5</text>
<text x="153" y="115.2">PD1</text>
<text x="153" y="117.7">PD2</text>
<text x="231.9" y="119">R2</text>
<text x="237.8" y="119">330</text>
<text x="249.9" y="119.2">R3</text>
<text x="255.5" y="119.2">330</text>
<text x="21.9" y="125.3">AVR-ISP-6</text>
<text x="30.6" y="122.8">J2</text>
<text x="43.7" y="120.2">MISO</text>
<text x="43.7" y="122.8">MOSI</text>
<text x="44.6" y="125.3">SCK</text>
<text x="90.2" y="125.3">+5V</text>
<text x="90.2" y="122.8">GND</text>
<text x="153" y="120.2">PD3</text>
<text x="153" y="122.8">PD4</text>
<text x="153" y="125.3">PD5</text>
<text x="40.2" y="131.1" transform="rotate(-90 40.2 131.1)">GND</text>
<text x="44.9" y="127.9">~{RST}</text>
<text x="153" y="127.9">PD6</text>
<text x="153" y="130.4">PD7</text>
<text x="88.8" y="133.2">C8</text>
<text x="145.6" y="134.1" transform="rotate(-90 145.6 134.1)">GND</text>
<text x="231.9" y="132.9">D1</text>
<text x="238" y="133.2">GREEN</text>
<text x="249.9" y="132.9">D2</text>
<text x="255.8" y="132.9">RED</text>
<text x="37.3" y="143.1">GND</text>
<text x="87.1" y="140.6">100nF</text>
<text x="142.7" y="146.9">GND</text>
<text x="234.2" y="146.9">GND</text>
<text x="252" y="146.9">GND</text>
<text x="57.9" y="177.3">R1</text>
<text x="70.5" y="175.5">SW1</text>
<text x="46.6" y="181.1" transform="rotate(-90 46.6 181.1)">+5V</text>
<text x="57.7" y="182.3">10k</text>
<text x="69" y="182.3">SW_Push</text>
<text x="87.2" y="181.1" transform="rotate(-90 87.2 181.1)">GND</text>
</g>
<g font-size="1.8" fill="#a90000">
<text x="228.5" y="40.4">2</text>
<text x="256.5" y="39.1">1</text>
<text x="256.5" y="41.7">2</text>
<text x="228.5" y="42.9">3</text>
<text x="228.5" y="45.5">4</text>
<text x="256.5" y="44.2">3</text>
<text x="256.5" y="46.7">4</text>
<text x="41.2" y="48">1</text>
<text x="41.2" y="50.5">3</text>
<text x="41.2" y="53.1">2</text>
<text x="62.8" y="48">1</text>
<text x="75.5" y="48">3</text>
<text x="228.5" y="48">5</text>
<text x="228.5" y="50.5">6</text>
<text x="228.5" y="53.1">7</text>
<text x="256.5" y="49.3">5</text>
<text x="256.5" y="51.8">6</text>
<text x="69.6" y="55.3" transform="rotate(-90 69.6 55.3)">2</text>
<text x="228.5" y="55.6">8</text>
<text x="228.5" y="58.2">9</text>
<text x="256.5" y="54.4">7</text>
<text x="256.5" y="56.9">8</text>
<text x="256.5" y="59.4">9</text>
<text x="144.5" y="62.9" transform="rotate(-90 144.5 62.9)">7</text>
<text x="147.1" y="63.5" transform="rotate(-90 147.1 63.5)">20</text>
<text x="227.9" y="60.7">10</text>
<text x="227.9" y="63.2">11</text>
<text x="227.9" y="65.8">12</text>
<text x="255.9" y="62">10</text>
<text x="255.9" y="64.5">11</text>
<text x="129.5" y="68.3">21</text>
<text x="157.4" y="68.3">14</text>
<text x="157.4" y="70.9">15</text>
<text x="227.9" y="68.3">13</text>
<text x="227.9" y="70.9">14</text>
<text x="255.9" y="67.1">12</text>
<text x="255.9" y="69.6">13</text>
<text x="57.1" y="72.1">1</text>
<text x="57.1" y="74.7">2</text>
<text x="157.4" y="73.4">16</text>
<text x="157.4" y="75.9">17</text>
<text x="255.9" y="72.1">14</text>
<text x="157.4" y="78.5">18</text>
<text x="157.4" y="81">19</text>
<text x="158" y="83.6">9</text>
<text x="157.4" y="86.1">10</text>
<text x="157.4" y="91.2">23</text>
<text x="157.4" y="93.7">24</text>
<text x="157.4" y="96.3">25</text>
<text x="157.4" y="98.8">26</text>
<text x="157.4" y="101.3">27</text>
<text x="157.4" y="103.9">28</text>
<text x="158" y="106.4">1</text>
<text x="39.1" y="113.7" transform="rotate(-90 39.1 113.7)">2</text>
<text x="158" y="111.5">2</text>
<text x="50.1" y="119.1">1</text>
<text x="79.9" y="119.1">1</text>
<text x="158" y="114">3</text>
<text x="158" y="116.6">4</text>
<text x="158" y="119.1">5</text>
<text x="50.1" y="121.7">4</text>
<text x="50.1" y="124.2">3</text>
<text x="79.9" y="121.7">2</text>
<text x="79.9" y="124.2">3</text>
<text x="157.4" y="124.2">11</text>
<text x="158" y="121.7">6</text>
<text x="50.1" y="126.7">5</text>
<text x="79.9" y="126.7">4</text>
<text x="79.9" y="129.3">5</text>
<text x="79.9" y="131.8">6</text>
<text x="157.4" y="126.7">12</text>
<text x="157.4" y="129.3">13</text>
<text x="39.1" y="134.1" transform="rotate(-90 39.1 134.1)">6</text>
<text x="144.5" y="136.6" transform="rotate(-90 144.5 136.6)">8</text>
</g>
</svg>
